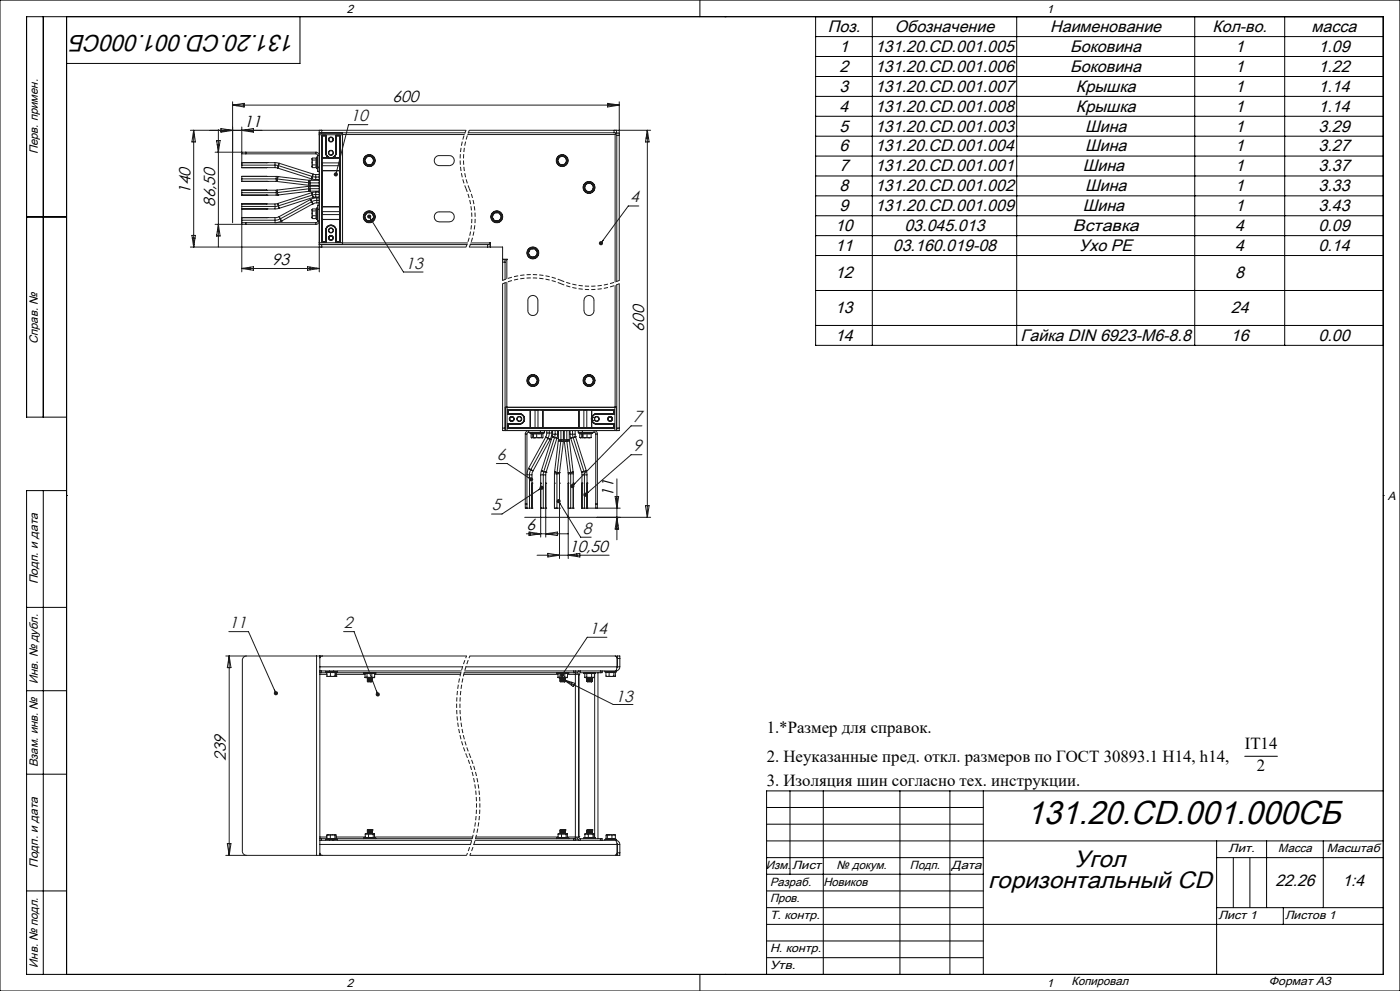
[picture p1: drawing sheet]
<svg xmlns="http://www.w3.org/2000/svg" width="420mm" height="297mm" viewBox="0 0 420 297" stroke-linecap="round" stroke-linejoin="round" font-family="sans-serif">
<path d="M139.8 39a22.8 22.8 0 0 0 0 17.5M140.8 39a22.8 22.8 0 0 0 0 17.5M139.8 74a22.8 22.8 0 0 0 0-17.5M140.8 74a22.8 22.8 0 0 0 0-17.5M168.3 85a22.8 22.8 0 0 0 17.5 0M168.3 85a22.7 22.7 0 0 0-17.5 0M168.3 84a22.8 22.8 0 0 0 17.5 0M168.3 84a22.7 22.7 0 0 0-17.5 0" fill="none" stroke="#191924" stroke-width=".3" stroke-dasharray="1.3 .6" stroke-dashoffset=".2" stroke-linecap="butt"/>
<path d="M140 196.6a38.8 38.8 0 0 0 0 29.9M141 196.6a38.8 38.8 0 0 0 0 29.9M140 256.3a38.8 38.8 0 0 0 0-29.8M141 256.3a38.8 38.8 0 0 0 0-29.8" fill="none" stroke="#191924" stroke-width=".3" stroke-dasharray="1.3 .6" stroke-dashoffset=".5" stroke-linecap="butt"/>
<g fill="none" stroke="#191924" stroke-width=".3">
<path d="M57.1 39h82.7M58.1 39l.5 3.5h-1zM58.1 39v35M65.5 38.9v35.1M66.3 38.5l3.5 .6-3.5 .5zM66.3 39.4h1.4M69.8 30.5v36.2M69.8 31.5l3.5-.5v1.1zM69.8 31.5h116M71 31.3v.4M72.5 39.1l3.5-.6v1.1zM72.5 38.1v12.2l10-.1"/>
<path d="M73 31v1M74.6 39.4h1.4M95.8 39v42.5M95.8 39.8h43.7M95.8 39.9h.1M95.8 39.9v33.3M95.8 39.9h6.9M96.5 39v.8M102.7 39.9v33.3M102.8 39.9h.1M110.3 37.4h-5.7l-3.8 14.9M140.5 39.8l45.3 .1"/>
<path d="M140.8 39h54.4M182.3 31l3.5 .5-3.5 .6zM182.3 31.4h2.7M184.2 39v.8M185 39v.8l-.5 .5M185 31.4v.2M185.8 30.5v53.6M194.1 39.4h.1M194.2 39l.5 3.5h-1.1zM194.2 39v116M64.5 45.6h30.3M65 42.1h1l-.5 3.5z"/>
<path d="M65 42.1v.4M65.2 43.4h.7M65.5 45.4h.1M72.5 53.6l10.8 .1M72.5 49.5l11 .1M72.5 58.5h.1M72.5 54.4h.1M72.5 48.8h.1M72.5 46.1h22.3M72.5 58.5h10.4M72.5 54.4h10.4M72.5 48.8h10"/>
<path d="M73.8 45.6v.5M80 58.5h.1M80 54.4h.1M80 48.8h.1M80 50.2v.1M80 52.8v.1M80 57h.1M82.5 50.2l.8 .2M82.5 48.8l1.2 .1M82.5 48.8v1.4M82.9 52.9h.4M82.9 54.4h.2"/>
<path d="M82.9 52.9l-10.4-.1v1.6M82.9 57h-10.4v1.5M82.9 52.9v1.5M82.9 57v1.5M83.1 57h-.2M83.1 57l.2 .7M83.1 57l.1 .1M83.1 54.4l9.5 1.1M83.2 54.3h-.1M83.3 57.7h-10.8M83.3 57.7v.8M83.3 53.7l-.2 .7"/>
<path d="M83.3 53.7l9.4 1.1M83.3 50.4l10.2 3.2M83.3 58.5h-.4M83.3 58.5h.1M83.3 52.9h.1M83.3 52.9v.8M83.3 52.9l9.4 1.1M83.5 49.6l-.2 .8M83.5 49.6l10.2 3.3M83.7 48.9l-.2 .7M83.7 48.9l10.2 3.3M92.6 55.5l.5 .1"/>
<path d="M92.6 55.8h.1M92.6 55.5h.1M92.6 55.8l-9.5 1.2M92.6 55.8l.1 .8M92.7 54.8h3.1M92.7 56.6v.7M92.7 56.6l-9.4 1.1M92.7 54.8l-.1 .7M92.7 54h.4M92.7 57.3h.1M92.7 54h.1M92.7 54v.8"/>
<path d="M92.7 57.3l-9.4 1.2M93.1 57.3h-.4M93.1 55.8h-.5M93.1 57.3h2.7M93.1 54v1.6M93.1 55.8v1.5M93.1 55.8h2.7M93.1 54h2.7M93.1 55.6h2.7M93.1 59.8h.1M93.1 59.8l.4 .7M93.1 59.8l-9.4 5.1"/>
<path d="M93.5 53.6l1.2 .2M93.5 57.7h.1M93.5 53.6h.1M93.5 57.7l.2 .8M93.5 57.7l-10.2 3.3M93.7 47.4v2.8M93.7 49.4v.8M93.7 48v1.4M93.7 47.4v.6M93.7 52.9l2.1 .2M93.7 50.2h.1M93.7 49.4h1.2"/>
<path d="M93.7 50.2h1.2M93.7 48h1.2M93.7 47.4h1.2M93.7 58.5l.2 .7M93.7 52.9l-.2 .7M93.7 58.5l-10.2 3.2M93.9 52.2l.8 .1M93.9 59.2h.1M93.9 52.2l-.2 .7M93.9 59.2l-10.2 3.2M94.7 57.6l-1.2 .1M94.7 59.1l-.8 .1"/>
<path d="M94.7 52.3v1.5M94.7 57.6v1.5M94.7 59.1h1.1M94.7 57.6h1.1M94.7 52.3h1.1M94.7 53.8h1.1M94.8 46.1l.5 .5M94.8 45.6l.8 .5 .2 .5h-.5M94.8 45.6v.5M94.9 48v1.4M94.9 49.4l.1 .1M94.9 50.2l.1 .1"/>
<path d="M94.9 49.4v.8M94.9 47.4v.6M94.9 47.3v.1M94.9 47.3l.1 .6M94.9 50.3l.1 .2M95 49.5v.8M95 47.9v1.6M95 47.9l-.1 .1M95 47.1l.3 .1M95 47.1v3.4M95 47.1l-.1 .2M95 59.3l-1.9 .5"/>
<path d="M95 59.3v1.5M95 59.3h.8M95.3 50.4l-.3 .1M95.3 50.1h.5M95.3 46.6v4.8h.5M95.8 58.3l-2.1 .2M95.8 56.5l-3.1 .1M95.8 40.4h7M96.5 40.7h1.3M96.5 40.7v31.7M96.5 40.7h.1M96.6 40.6l-.1 .1"/>
<path d="M96.6 47.3v1.5h5.4v-1.5M96.6 51.2v-1.5h5.4v1.5M96.6 47.3v.1M96.6 51.1h.1M96.6 40.6h1.1M96.6 40.6v6.8M96.6 40.6v.1M96.6 51.2h5.4M96.6 47.3h2.1M96.6 40.7h1.1M96.6 40.7h.1M96.6 47.4v3.7"/>
<path d="M96.6 47.4h2.1M96.6 51.1v10.9M97.7 40.7h.1M97.7 45.8l.2 .9 .8 .6M97.7 45.8h.1M97.7 40.7v5.1M97.7 40.6l.1 .1M97.7 40.7v5.1l.3 .9 .8 .6M97.7 40.6h.1M97.7 40.6v.1M97.8 45.8a1.5 1.5 0 0 0 1.5 1.5 1.5 1.5 0 0 0 1.5-1.5M97.8 40.7v5.1"/>
<path d="M97.8 40.7h-.1M97.8 45.8a1.45 1.45 0 0 0 1.5 1.5 1.45 1.45 0 0 0 1.4-1.5M98.7 47.4h1.1M98.7 47.3v.1M98.8 47.3h1M98.8 47.3h.1M98.8 47.3l-.1 .1M99.8 47.3h.1M99.8 47.4h2.1M99.8 47.3v.1M100.7 40.7h1.4M100.7 40.7v5.1"/>
<path d="M100.7 45.8h.2M100.8 40.6h.1M100.8 40.7h.1M100.8 40.6l-.1 .1M100.8 45.8l-.3 .9-.7 .6M100.8 40.6h1.2M100.8 40.6v5.2M100.8 40.6l.1 .1M100.8 40.7h1.2M100.9 40.7h-.1M100.9 45.8l-.3 .9-.8 .6M100.9 40.7v5.1"/>
<path d="M101 51.2l-.1 .5M101.9 40.7h.1M101.9 47.4v3.7M101.9 51.1l.1 .1M101.9 40.7v6.7M101.9 51.1v10.9M102 40.6l.1 .1M102 47.3l-.1 .1M102 40.6v31.9M102 40.6l-.1 .1M102 47.3h-2.2M102 40.7h.1"/>
<path d="M102.1 40.7v31.7M102.8 40.3h36.5M109.3 48.2h.1M109.3 48.2l.8 1.3M109.3 48.2l.4 .6M109.7 47.5l-.2 .8 .2 .5M109.7 47.5l-.4 .7M109.7 48.8l.4 .6M110 46.8v.1M110 46.8l-.7 1.4M110 46.9l-.3 .6M110 46.9h.7"/>
<path d="M110.1 49.4v.1M110.7 46.9l-.6 .2-.4 .4M110.7 46.9l.7 .1 .4 .5M111.5 46.8l.3 .6M111.5 46.8l-.8 .1M111.5 46.8h-1.5M111.5 46.8h.1M111.5 46.8l.8 1.3M111.5 49.4h.1M111.5 49.4h-1.4M111.6 49.4l-1.5 .1M111.8 47.5l.2 .6-.1 .6"/>
<path d="M111.8 47.5l.4 .6M111.8 47.4v.1M111.9 48.7a1.23 1.23 0 0 1-2.2 .1M111.9 48.7l-.4 .7M112.2 48.1h.1M112.2 48.1l-.3 .6M112.3 48.1l-.7 1.3M130.7 47.1l.9-.5h3.2a1.5 1.5 0 0 1 1.5 1.5 1.5 1.5 0 0 1-1.5 1.5h-3a1.49 1.49 0 0 1-1.4-.9 1.49 1.49 0 0 1 .3-1.6zM140.3 40.3h44.2M167.1 48.1h.1M167.1 48.1l.8 1.4M167.2 48.1l.4 .7"/>
<path d="M167.5 47.6l-.3 .5M167.6 48.8a1.23 1.23 0 0 0 2.1 0M167.6 47.5a1.23 1.23 0 0 1 2.1 0M167.6 47.5l-.2 .6 .2 .7M167.6 48.8l.3 .6M167.6 47.5l-.1 .1M167.9 46.8h1.5M167.9 46.8v.1M167.9 46.8l-.8 1.3M167.9 49.5h1.5M167.9 49.4v.1M167.9 46.9h1.5"/>
<path d="M167.9 49.4h1.5M167.9 46.9l-.3 .6M169.4 49.4v.1M169.4 46.9l.3 .6M169.4 46.8v.1M169.4 46.8l.8 1.3M169.7 47.5l.2 .5-.2 .8M169.7 48.8l-.3 .6M169.7 47.5l.4 .6M169.8 48.7l-.1 .1M170.1 48.1h.1M170.1 48.1l-.3 .6"/>
<path d="M170.2 48.1l-.8 1.4M175.2 56.3l.8 1.2M175.2 56.3h.1M175.3 56.3l.3 .6M175.6 55.6v1.3M175.6 55.6v.1M175.6 55.7l-.3 .6M175.6 56.9l.5 .4 .7 .1M175.6 56.9l.5 .6M175.9 54.9v.1M175.9 54.9l-.7 1.4M175.9 55l-.3 .6"/>
<path d="M176.1 57.5h-.1M176.6 54.9l.7 .2 .5 .4M176.6 54.9l-.6 .2-.4 .5M176.6 54.9l-.7 .1M176.8 57.4l-.7 .1M177.3 54.9h-.7M177.3 54.9l.5 .6M177.4 54.8l-1.5 .1M177.4 54.8l-.1 .1M177.4 54.8l.8 1.3M177.5 57.4l.1 .1M177.5 57.4h-.7"/>
<path d="M177.6 57.5h-1.6M177.8 55.5v1.2M177.8 55.5l.4 .6M177.8 56.7l-.4 .5-.6 .2M177.8 56.7l-.3 .7M177.8 56.7h.1M178.2 56.1h.1M178.2 56.1l-.4 .6M178.2 56.1l-.6 1.4M184.5 40.3l.5-.4v44.4M184.5 40.3v44.2M185 40.6h.8"/>
<path d="M193.8 41.4h.8M57.1 74h82.7M57.6 70.6h1l-.5 3.4zM57.7 71.4h.8M58 73.4h.2M64.5 67.2h30.3M65 70.4v.3M65.2 69.4h.6M65.5 67.4h.1M65.5 67.2l.5 3.5h-1zM72.5 65.2h.1M72.5 62.6h.1"/>
<path d="M72.5 62.6h10M72.5 66.7h22.3M72.5 65.2h10M73.8 66.7v.5M80 65.2h.1M80 62.6h.1M80 61.1h.1M82.5 65.2v1.5l2-.5M82.5 61.1h-10v20.4M82.5 61.1v1.5M83.3 61l-.8 .1M83.3 61l.2 .7"/>
<path d="M83.5 61.7l-.7 .2h-10.3M83.5 61.7l.2 .7M83.7 64.9l-1.2 .3M83.7 64.9h.1M83.7 62.4l-1.2 .2M83.7 65l.4 .6M83.7 64.9v.1M84.1 65.6l-1.4 .4h-10.2M84.1 65.6l.3 .6M84.5 66.2h.1M92.3 79.9l3.5 .6-3.5 .5zM93.5 60.5l-9.4 5.1"/>
<path d="M93.5 60.5l.3 .6M93.7 62.7v2.7M93.7 64.7v.8M93.7 63.2v1.5M93.7 62.7v.5M93.7 64.7h1.2M93.7 65.5h1.2M93.7 63.2h1.2M93.7 62.6h1.2M93.7 65.4v.1M93.8 61.1h.1M93.8 61.1l-9.3 5.1"/>
<path d="M94.8 66.7v.5M94.9 63.2v1.5M94.9 64.7h.1M94.9 65.5l.1 .1M94.9 64.7v.8M94.9 62.6v.6M94.9 62.5v.1M94.9 65.5l.1 .3M95 64.7v.9M95 63.2v1.5M95 63.2h-.1M95 62.4v.8"/>
<path d="M95 62.4h.3M95 62.4v3.4M95 60.8l-1.2 .3M95 60.8h.8M95.3 65.7l-.3 .1M95.3 66.2l-.5 .5M95.3 66.2h.5l-.2 .6-.8 .4M95.3 62.8h.5M95.8 73.2h.1M95.8 60l-1.6 .1-.7 .4M95.8 61.5h-.5v4.7M95.8 72.7h7"/>
<path d="M95.8 73.3h44.3M95.8 73.2h6.9M96.5 72.4l.1 .1M96.5 72.4h.1M96.5 73.3v.7M96.6 72.4h.1M96.6 61.9v1.5h5.4v-1.5M96.6 65.8v-1.5h5.4v1.5M96.6 61.9h.1M96.6 65.8h.1M96.6 72.5h1.1M96.6 72.4h-.1"/>
<path d="M96.6 61.9h5.4M96.6 65.8h5.4M96.6 72.4h1.1M96.6 62v3.8M96.6 65.8v6.7M96.6 72.4v.1M97.7 69.1a1.61 1.61 0 0 1 1.6-1.7 1.61 1.61 0 0 1 1.6 1.7M97.7 69.1h.1M97.7 72.4v.1M97.7 69.1v3.3M97.7 72.4h.1M97.7 72.5h.1"/>
<path d="M97.8 69.1a1.5 1.5 0 0 1 1.5-1.5 1.5 1.5 0 0 1 1.5 1.5M97.8 72.4l-.1 .1M97.8 69.1v3.3M97.8 72.4h.1M97.8 69.1a1.45 1.45 0 0 1 1.5-1.5 1.45 1.45 0 0 1 1.4 1.5M100.7 72.4l.1 .1M100.7 69.1v3.3M100.7 72.4h.1M100.7 69.1h.2M100.8 72.4v.1M100.8 72.4h.1M100.8 69.1a1.55 1.55 0 0 0-1.5-1.6 1.55 1.55 0 0 0-1.6 1.6v3.3"/>
<path d="M100.8 69.1v3.4M100.8 72.5h1.2M100.8 72.4h1.2M100.9 72.4h1M100.9 72.4l-.1 .1M100.9 69.1v3.3M101.9 62v3.8M101.9 65.8h.1M101.9 72.4l.1 .1M101.9 65.8v6.6M102 72.4h-.1M102 61.9l-.1 .1"/>
<path d="M102 72.4h.1M102 72.4v.1M102.1 72.4l-.1 .1M102.7 73.2h.1M102.8 72.8h37.5M109.3 64.9h.1M109.3 64.9l.7 1.3M109.3 64.9l.4 .6M109.7 65.5l.4 .5 .6 .2M109.7 65.5l.3 .7M109.7 64.3l-.2 .5 .2 .7M109.7 64.3l-.4 .6"/>
<path d="M110 66.2l1.5 .1M110 66.2h.1M110 66.2h.7M110.1 63.6l1.5 .1M110.1 63.6v.1M110.1 63.6l-.8 1.3M110.1 63.7h.7M110.1 63.7l-.4 .6M110.7 66.2h.7M110.8 64.9l10.2 16.6h5.9M110.8 63.7l-.5 .1-.6 .5M110.8 63.7a1.23 1.23 0 0 1 1 1.9"/>
<path d="M110.8 63.7l.7 .1M111.1 65.4l.2 .4M111.4 66.3h.1M111.4 66.2v.1M111.5 63.8l.7 1.2M111.5 63.7v.1M111.6 63.7h-.1M111.6 63.7l.7 1.3M111.6 63.7h.1M111.8 65.6l-.4 .5-.7 .1M111.8 65.6l-.4 .6M112.2 65h.1"/>
<path d="M112.2 65l-.4 .6M112.3 65l-.8 1.3M130.8 63.8l.8-.3h3.2a1.5 1.5 0 0 1 1.5 1.5 1.5 1.5 0 0 1-1.5 1.5h-3a1.52 1.52 0 0 1-1.4-1 1.52 1.52 0 0 1 .4-1.7zM140.8 74h6.2v-1.3l.1 1.3h3.7v3.7h1.4l-1.4 .1v6.3M141.1 73.3h5.9M141.3 72.8h5.7M146.3 73.3v.7M147.5 65h.1M147.5 65l.8 1.3M147.6 65l.4 .6M147.9 64.4l-.1 .8 .2 .4M147.9 64.4l-.3 .6"/>
<path d="M148 65.6l.3 .4 .7 .2M148 65.6l.3 .6M148.2 63.7l-.7 1.3M148.2 63.7h.1M148.3 63.7h.7M148.3 63.7l-.4 .7M148.3 66.2v.1M149 63.7l.8 .3 .3 .3M149 63.7l-.8 .3-.3 .4M149 66.2h.8M149 66.2h-.7M149.7 63.7h.1"/>
<path d="M149.7 63.7l.4 .6M149.7 63.7h-.7M149.8 63.6l.8 1.3M149.8 63.6l-1.6 .1M149.8 63.6h.1M149.8 63.7h-.1M149.8 66.2v.1M149.8 66.3h-1.5M150.1 64.3l.2 .6-.2 .7M150.1 64.3l.4 .6M150.1 65.6l-.3 .4-.8 .2M150.1 65.6l-.3 .6"/>
<path d="M150.5 64.9h.1M150.5 64.9l-.4 .7M150.6 64.9l-.8 1.4M150.8 78.6h.7M151.5 77.8v5.9M152 77.8v5.8M158.3 75.9l.9 1.2M158.3 75.9h.1M158.4 75.9l.4 .6M158.7 75.2l-.1 .8 .2 .5M158.7 75.2l-.3 .7M158.8 76.5l.3 .3 .8 .2"/>
<path d="M158.8 76.5h.1M158.8 76.5l.4 .6M159 74.5l-.7 1.4M159 74.5l.1 .1M159.1 74.6h.7M159.1 74.6l-.4 .6M159.2 77.1h.1M159.8 74.6l-.6 .2-.5 .4M159.8 74.6l.6 .1 .5 .4M159.9 77l-.7 .1M160.5 74.5h.1M160.5 74.5l-.7 .1"/>
<path d="M160.5 74.5l.4 .6M160.5 74.4l.9 1.3M160.5 74.4l-1.5 .1M160.5 74.4v.1M160.6 77l.1 .1M160.6 77h-.7M160.7 77.1h-1.5M160.9 75.1l.2 .6-.1 .7M160.9 75.1l.4 .6M161 76.4l-.5 .5-.6 .1M161 76.4l-.4 .6M161.3 75.7h.1"/>
<path d="M161.3 75.7l-.3 .7M161.4 75.7l-.7 1.4M180.9 72l-.3 .5M191.6 61.7h-3.1l-8.2 11.2M72.5 80.5l3.5-.6v1.1zM72.5 80.5h23.3M73 80.4v.1M75 80.1v.8M93 80v.9M95 80.4v.2M150.8 85.1v43.9h35v-43.9M151.5 84.8v44.2"/>
<path d="M152 84.6v37.5M158.8 89a1.51 1.51 0 0 1 1.6-.3 1.51 1.51 0 0 1 1 1.4v3a1.5 1.5 0 0 1-1.5 1.4 1.5 1.5 0 0 1-1.5-1.4v-3.2zM175.4 89.2a1.5 1.5 0 0 1 1.7-.6 1.5 1.5 0 0 1 1.1 1.5v3a1.5 1.5 0 0 1-1.5 1.4 1.5 1.5 0 0 1-1.5-1.4v-3zM184.5 85.5v36.6M185 85.4v43.6M158.3 114.2h.1M158.3 114.2l.9 1.2M158.4 114.2l.4 .6M158.8 114.8l.4 .3 .7 .2M158.8 114.8l.4 .6M159 112.8l-.7 1.4M159 112.8l.1 .1"/>
<path d="M159.1 112.9l-.7 1.3M159.2 115.4h.1M159.8 112.8a1.25 1.25 0 0 0-1 2M159.8 112.8l.6 .1 .5 .5M159.8 112.8l-.7 .1M159.9 115.3l-.7 .1M160.5 112.8l.4 .6M160.5 112.8h-.7M160.5 112.7l.9 1.2M160.5 112.7v.1M160.5 112.7l-1.5 .1M160.7 115.2v.1"/>
<path d="M160.7 115.2l-.8 .1M160.7 115.3l-1.5 .1M160.9 113.4l.2 .6-.1 .6M160.9 113.4l.4 .6M161 114.6l-.5 .5-.6 .2M161 114.6l-.3 .6M161.3 114h.1M161.3 114l-.3 .6M161.4 113.9l-.7 1.4M161.4 113.9h.1M161.4 113.9v.1M175.2 114.2l.8 1.2"/>
<path d="M175.2 114.2h.1M175.3 114.2l.3 .6M175.6 113.5l-.1 .8 .1 .5M175.6 113.5l-.3 .7M175.6 114.8l.4 .3 .8 .2M175.6 114.8l.5 .6M175.9 112.8v.1M175.9 112.8l-.7 1.4M175.9 112.9l-.3 .6M176.1 115.4h-.1M176.6 112.8l-.5 .1-.5 .6M176.6 112.8l.8 .2 .5 .6"/>
<path d="M176.6 112.8l-.7 .1M176.8 115.3l-.7 .1M177.3 112.8h-.7M177.3 112.8l.6 .8M177.4 112.7l.8 1.2M177.4 112.7l-.1 .1M177.4 112.7l-1.5 .1M177.5 115.2l.1 .1M177.5 115.2l-.7 .1M177.6 115.3l-1.6 .1M177.8 114.6l-.4 .5-.6 .2M177.8 114.6h.1"/>
<path d="M177.8 114.6l-.3 .6M177.9 113.6l-.1 1M177.9 113.6l.3 .4M178.2 114h.1M178.2 114l-.4 .6M178.2 113.9l-.6 1.4M178.2 113.9h.1M178.2 113.9v.1M148.9 138.9h3.3l7.1 4.7M150.8 128.3h.7M151.6 122.1h33.4M151.6 129h.1"/>
<path d="M151.6 129h33.4M151.6 122.1v6.9M152.1 122.1v6.9M152.3 128.3h.1M152.3 124l.1 .1M152.3 122.9v1.1M152.3 127.1v1.2M152.3 122.9h.1M152.3 127.1h.1M152.4 124v.1M152.4 128.3h.1M152.4 127.1v.1"/>
<path d="M152.4 122.9h.1M152.4 127l-.1 .1M152.4 122.8l-.1 .1M152.4 122.8v.1M152.4 127.1h.1M152.4 124.1h3.4a1.5 1.5 0 0 1 1.5 1.5 1.5 1.5 0 0 1-1.5 1.5h-3.4M152.4 124h.1M152.4 128.2l.1 .1M152.4 124.1h3.4M152.4 127h3.4M152.4 128.3h31.7M152.4 122.8h31.7"/>
<path d="M152.4 122.8v1.3M152.4 127v1.3M152.4 122.8l.1 .1M152.4 128.2v.1M152.4 122.9h6.7M152.4 127.2h3.4M152.4 128.2h6.7M152.5 127.1l-.1 .1M152.5 122.9h-.1M152.5 122.9h6.5M152.5 128.3h6.5M152.5 124l-.1 .1"/>
<path d="M152.5 128.3h-.1M152.5 122.9v1.1M152.5 127.1v1.2M155.8 124.1a1.45 1.45 0 0 1 1.4 1.5 1.45 1.45 0 0 1-1.4 1.4M155.8 124a1.55 1.55 0 0 1 1.5 1.6 1.55 1.55 0 0 1-1.5 1.5h-3.3M155.8 124a1.61 1.61 0 0 1 1.6 1.6 1.61 1.61 0 0 1-1.6 1.6M155.8 124h-3.5M155.8 124v.1M155.8 127v.2M157.6 130.1v22.2h2M157.6 130.1h.5M158.1 130.1v22.2"/>
<path d="M158.6 129.6v-.6l-.3 .1-.5 .3-.2 .7M158.6 129.6l-.5 .5M159 129.8l.7 .1M159 122.9h.1M159 122.9v5.4M159 129.8h4.2M159.1 129.6l-.1 .2M159.1 128.2l-.1 .1M159.1 128.2h3.7M159.1 122.9v5.3M159.3 129.9v.1M159.3 130h.4"/>
<path d="M159.3 130v1.1h.4M159.4 131.2h.1M159.5 131.2h3.2M159.7 129.9v.1M159.7 131.1l.5 .1-.1-.1M159.7 130v1.1M159.7 130h.4M159.8 129.6l-.1 .1 .3 .2h-.3M160.1 130h.9M160.1 131.1h.9M160.1 130v1.1M160.5 122.8l-1.5 .1"/>
<path d="M160.5 122.8v5.5h-1.5M160.5 122.9h-1.4M160.5 122.8h.9M161 129.9h1.5M161 129.9l-.9 .1M161 129.9v.1M161 130h1.4M161 131.1h1.4M161 130v1.1M161.4 122.8l1.5 .1M161.4 122.8v5.5h1.5M161.4 122.9h1.4"/>
<path d="M162.1 129v.6M162.4 131.1l.3 .1M162.4 130h.5M162.4 130v1.1M162.5 129.9h.4M162.5 129.9l-.1 .1M162.8 131.2h-.1M162.8 128.2l.1 .1M162.8 122.9v5.3M162.8 122.9h10.9M162.8 128.2h10.9M162.9 130v1.1l-.2 .1"/>
<path d="M162.9 129.9v.1M162.9 122.9h-.1M162.9 122.9v5.4M162.9 122.9h10.8M162.9 128.3h10.8M163.1 129.6l.1 .2M163.2 129.8l-.3 .1M163.3 129v.6h-4.7M163.7 131h.1M163.7 131l-5.1 9.4M163.8 131l.6 .4M164 129.8l-.3 1.2"/>
<path d="M164 129.8h1.5M164 129v.8M164.4 131.4l-5.5 10.3v10.6M164.4 131.4l.6 .3M164.8 129v1l-.4 1.4M165 131.7h.1M165 131.7l-5.1 9.4M165.5 129.8l-.5 1.9M165.5 129v.8M165.7 130.9h.1M165.7 130.9l-3.3 10.2M165.7 130.9l1.4 .4"/>
<path d="M165.8 130.1l-.1 .8M165.8 130.1h1.5M165.8 129v1.1M166.5 129v1.8l-3.5 10.9v10.6M167.1 131.3h.1M167.1 131.3l-3.3 10.2M167.3 130.1l-.2 1.2M167.3 129v1.1M167.5 132.1l.7 .1M167.5 132.1l-1.1 9.4M167.5 131.8v.3M167.5 129v2.8"/>
<path d="M167.5 131.8h1.5M168.2 132.2l-1.1 9.4M168.2 132.2l.8 .1M168.3 129l-.1 3.2M169 131.8v.5M169 132.3l-1.1 9.4M169 129v2.8M169.3 131.8v.5M169.3 131.8h1.5M169.3 129v2.8M169.3 132.3l1.2 9.4M170 129v3.2"/>
<path d="M170 132.2l-.7 .1M170 132.2l1.2 9.4M170.8 131.8v.3M170.8 129v2.8M170.8 132.1l-.8 .1M170.8 132.1l1.1 9.4M171 130.1l.2 1.2M171 130.1h1.5M171 129v1.1M171.2 131.3l3.3 10.2M171.8 129v1.8l3.5 10.9v10.6M172.5 130.1l.1 .8"/>
<path d="M172.5 130.9h.1M172.5 130.9l-1.3 .4M172.5 129v1.1M172.6 130.9h.1M172.6 130.9l3.3 10.2M173.5 129v.6h4.7M173.7 122.9h.1M173.7 129.8l.2 .1M173.7 122.9v5.4M173.7 129.8h4.1M173.7 129.6v.2M173.7 128.2h3.8"/>
<path d="M173.7 128.2v.1M173.8 129.9l.1 .1M173.9 129.9h.5M173.9 130h.6M173.9 130v1.1M174.4 129.6l-.1 .1 .5 .3h-.3M174.4 129.9l.1 .1M174.4 129.9h.3M174.5 131.1h.3M174.5 131.1h-.5M174.5 130v1.1M174.7 129v.6"/>
<path d="M174.8 129.9h1.3M174.8 129.9v.1M174.8 129.9h.1M174.8 130h1.3M174.8 131.1h1.3M174.8 130h.1M174.8 130v1.1M175.2 122.8l-1.5 .1M175.2 122.8v5.5h-1.5M175.2 122.9h-1.5M175.2 122.8h.8M176 122.8l1.5 .1"/>
<path d="M176 122.8v5.5h1.5M176 122.9h1.5M176.1 129.9h1.3M176.1 129.9v.1M176.1 130h1.2M176.1 131.1h1.2M176.1 130v1.1M177.3 131.1h-3.3M177.4 130h-.1M177.4 129.9l-.1 .1M177.4 129.9h.1M177.4 129.9l-.1 1.2"/>
<path d="M177.5 125v1.1M177.5 128.2v.1M177.5 126.1h.1M177.5 125h.1M177.5 122.9v2.2M177.5 126.1v2.1M177.5 122.9h6.6M177.5 128.2h6.6M177.5 122.9h.1M177.5 126.1l.4 .6 .7 .4M177.5 125.1h.1M177.5 128.3h6.6"/>
<path d="M177.5 122.9l.1 2.2M177.6 125.1v1M177.6 126.1l.2 .5 .8 .5M177.6 126h.1M177.6 126l-.1 2.3M177.6 126l-.1 .1M177.7 129.6l.1 .2M177.8 129.8l-.4 .2M178.2 129.6l.5 .5M178.2 129.6v-.6l.3 .1 .6 .4 .1 .6M178.6 127.1h.1M178.6 127.1h5.7"/>
<path d="M178.6 127.1h5.5M178.7 130.1h.5M178.7 130.1v22.2M179 127v.1M179 127.1h.1M179 127h5.1M179 124.1a1.45 1.45 0 0 0-1.4 1.4 1.45 1.45 0 0 0 1.4 1.5M179 124l-.9 .3-.5 .8M179 124l-.7 .1-.8 .9M179 124.1h5.1M179 124h5.3M179 124v.1"/>
<path d="M179.2 130.1v22.2M184.1 122.9h.1M184.1 124h.1M184.1 127.1h.1M184.1 128.3h.1M184.1 124v.1M184.1 127l.2 .1M184.1 122.8l.2 .1M184.1 124.1h-5.1a1.5 1.5 0 0 0-1.5 1.4 1.5 1.5 0 0 0 1.5 1.6M184.1 122.8l.1 .1M184.1 127.1l.1 1.2M184.1 128.2v.1"/>
<path d="M184.1 122.8v1.3M184.1 127v1.3M184.1 128.2l.1 .1M184.1 122.8v.1M184.2 128.3h-.1M184.2 124l-.1 .1M184.2 122.9v1.1M184.2 122.9h.1M184.2 128.3h.1M184.2 122.9h-.1M184.3 128.3h-.2M184.3 124l-.2 .1"/>
<path d="M184.3 122.9v1.1M184.3 127.1v1.2M184.5 122.1v6.9M185 129h-.1M185 122.1v6.9M185 128.3h.8M192.6 136.3h-3.3l-13.7 12M192.6 127.6h-3.3l-17.6 18.1M157.4 155h37.8M157.6 151.1h.5M157.9 160h12.6M158.4 143l.5 .3"/>
<path d="M158.6 140.4l-.5 1.9h1.5M158.6 140.4l1.3 .7M158.6 140.4h.1M158.7 159.5l3.5 .5-3.5 .5zM159 159.5v1M159.6 144.8h.1M159.6 152.3h.1M159.6 142.3v10M159.9 141.1h.1M159.9 141.1l-.3 1.2M161 159.8v.4M162 146.5l-.4 .3"/>
<path d="M162.2 144.8h.1M162.2 152.3h.1M162.2 152.3h1.5M162.2 142.3v18.7M162.2 142.3h1.5M162.4 141.1l-.2 1.2M162.4 141.1h.1M162.5 141.1l1.3 .4M162.5 146.2l-11.9 7.9h-3.1M163.7 144.8h.1M163.7 152.3h.1M163.7 160l3.5-.5v1z"/>
<path d="M163.7 142.3v18.7M163.7 141.5h.1M163.8 141.5l-.1 .8M163.8 141.5h.1M166.3 144.8h.1M166.3 152.3h.1M166.3 152.3h1.6M166.3 142v10.3M166.3 142h1.6M166.4 141.5l-.1 .5M166.4 141.5h.1M166.4 141.5l.7 .1"/>
<path d="M167.1 141.6v10.7M167.1 141.6l.8 .1M167.6 150.2l6.6 10.8h3.1M167.9 141.7v.3M167.9 141.7h.1M167.9 144.8h.1M167.9 152.3h.1M167.9 142v25.4M170.5 141.7v.3M170.5 141.7h.1M170.5 144.8h.1M170.5 152.3h.1"/>
<path d="M170.5 152.3h1.5M170.5 142v25.4M170.5 142h1.5M171.2 141.6v10.7M171.2 141.6l-.7 .1M171.9 141.5h-.1M171.9 141.5l.1 .5M171.9 141.5l-.7 .1M172 144.8h.1M172 152.3h.1M172 142v10.3M172.5 144.9l-.4 .4"/>
<path d="M174.5 141.5l.1 .8M174.5 141.5h.1M174.6 144.8h.1M174.6 152.3h.1M174.6 152.3h11.5M174.6 142.3h1.5M174.6 141.5h-.1M174.6 142.3v10M175.9 141.1h.1M175.9 141.1l-1.4 .4M175.9 141.1l.2 1.2M176.1 144.8h.1"/>
<path d="M176.1 152.3h.1M176.1 142.3v10M176.4 147.6l-.4 .3M178.7 151.1h.5M184.5 148.8h1.1l-.5 3.5zM184.6 149.4h.4M184.9 151.4h.1M185 155.4h.1M185 148.8v3.2M185 155.3v3.3M185 157.4h.4M185.1 155l.5 3.6h-1.1z"/>
<path d="M185.1 143.5v18.3M193.6 151.5h1.1l-.5 3.5zM161.1 166.4h21.6M164.4 165.8l3.5 .6-3.5 .5zM170.5 166.4l3.5-.6v1.1zM173 166v.8M67.7 196.6h72.2M68.7 189.3h5.8l8.3 18.4M68.8 196.6l.5 3.5h-1.1zM68.8 196.6v59.8M73.9 196.6l-.8 .4-.4 .7v57.6l.4 .7 .8 .4M95 196.6v59.8"/>
<path d="M96 196.6v.5M96 199.8h42.8M96.7 196.6l-.6 .2-.1 .4v58.5l.2 .5 .5 .2M103.1 189.3h3.1l7.1 18.8M139.8 199.8h46.1M141 196.6h43.5l.6 .4v.3h.8M182.1 191h-5.9l-7.6 11.3M185.1 197l-.5-.4 .4 .1 .1 .4M185.1 199.8l-.4 1.3a1.2 1.2 0 0 0 1.2-1.3M185.1 199.8l.1-3.2h.7v3.2M185.2 199.8l-.1 .4M82.3 206.8l.2 .5"/>
<path d="M96 201.1h42.4M96 201.6h2.1M96 202.1h2.1M96.4 201.1v.5M97.8 201.4h3.3M97.8 201.4l.2 .1M97.8 201.1v.3M98 201.4h1.1M98 201.4l.1 .1M98.1 202.6h1M98.1 201.5h1M98.1 202.6l2.6 .1"/>
<path d="M98.1 201.5v1.1M99.1 201.4h1.5M99.1 201.4v.1M99.1 201.5h1.4M99.1 202.6h1.4M99.1 201.5v1.1M100.5 202.6l.3 .1M100.5 201.5h.3M100.5 201.5v1.1M100.6 201.4l-.1 .1M100.8 202.7h-.1M100.8 202.6h.1"/>
<path d="M100.8 201.5v1.1M100.8 201.6h37.5M100.8 202.1h8.7M100.9 201.5h-.1M101.1 201.1v.3M101.1 201.4h-.5M109.2 201.8h3.5M109.2 201.6v.2M109.5 203h2.9M109.5 201.9v1.1M110.1 201.9l.1 1.2M110.2 203.2h1.5"/>
<path d="M110.2 203.7h1.5M110.2 203.8h1.5M110.2 203.4h1.5M110.2 203.9h1.5M110.2 204h1.5M110.2 204.2h1.5M110.2 203.2l.1 .1M110.2 203.2h.1M110.2 203.4v.1M110.2 203.7v.1M110.2 203.9v.1M110.2 204.2h.1"/>
<path d="M110.2 204l.1 .1M110.2 203.8h.1M110.2 203.5l.1 .1M110.3 203.3h1.2M110.3 203.6h1.2M110.3 203.8h1.2M110.3 204.1h1.2M110.3 203.1l-.1 .1M110.3 203.3l-.1 .1M110.3 203.6l-.1 .1M110.3 203.8l-.1 .1M110.3 204.1l-.1 .1"/>
<path d="M111.5 201.9v1.2l.2 .1M111.5 203.3l.2 .1M111.5 203.6l.2 .1M111.5 203.8l.2 .1M111.5 204.1l.2 .1M111.7 203.2l-.2 .1M111.7 203.2h.1M111.7 203.4v.1M111.7 203.7v.1M111.7 203.9v.1M111.7 204.2h.1M111.7 204l-.2 .1"/>
<path d="M111.7 203.8h-.2M111.7 203.5l-.2 .1M112.4 202.1h25.7M112.4 201.9v1.1M112.7 201.6v.2M113 207.1l.1 .5M139.1 202.1h28.3M139.3 201.6h33.3M139.4 201.1h45.5v.3M167 201.8h3.6M167 201.6v.2M167.4 201.9v1.1"/>
<path d="M167.4 203h2.9M168 201.9v1.2M168.1 203.2h.1M168.1 203.4v.1M168.1 203.7v.1M168.1 203.9v.1M168.1 204.2h.1M168.1 203.2l.1 .1M168.1 203.5l.1 .1M168.1 203.8h.1M168.1 204l.1 .1M168.1 204.2h1.5"/>
<path d="M168.1 203.2h1.5M168.1 203.7h1.5M168.1 203.8h1.5M168.1 203.4h1.5M168.1 203.9h1.5M168.1 204h1.5M168.2 203.1l-.1 .1M168.2 203.3l-.1 .1M168.2 203.6l-.1 .1M168.2 203.8l-.1 .1M168.2 204.1l-.1 .1M168.2 203.3h1.2"/>
<path d="M168.2 203.6h1.2M168.2 203.8h1.2M168.2 204.1h1.2M169.1 203.7l14.9 7.4h5.9M169.1 203.7l3.3 1.1-.5 .9zM169.2 201.4l-.3 .5M169.4 201.9l.2 1.3M169.4 203.3l.2 .1M169.4 203.6l.2 .1M169.4 203.8l.2 .1M169.4 204.1l.2 .1M169.5 203.8v.2"/>
<path d="M169.6 203.2h.1M169.6 203.4v.1M169.6 203.7v.1M169.6 203.9v.1M169.6 204.2h.1M169.6 203.2l-.2 .1M169.6 203.5l-.2 .1M169.6 203.8h-.2M169.6 204l-.2 .1M170.3 201.9v1.1M170.6 201.6v.2M171.5 204.5v.9"/>
<path d="M172.1 201.1v.5M172.6 201.9l.1 .2M172.6 201.7l.2 .4M172.6 201.1v50.7M172.6 201.5h.8M173.6 202.2h.1M173.6 201.1v.1M173.6 202v49M174.1 201.6v-.5l-.4 .1-.4 .3-.2 .6M174.1 201.6l-.5 .5h-3.3M175.1 201.8h3.5M175.1 201.6v.2"/>
<path d="M175.4 203h2.9M175.4 201.9v1.1M176 201.9l.1 1.2M176.1 203.2h.1M176.1 203.4v.1M176.1 203.7v.1M176.1 203.9v.1M176.1 204.2h.1M176.1 203.2l.2 .1M176.1 203.5l.2 .1M176.1 203.8h.2M176.1 204l.2 .1"/>
<path d="M176.1 204.2h1.5M176.1 203.2h1.5M176.1 203.7h1.5M176.1 203.8h1.5M176.1 203.4h1.5M176.1 203.9h1.5M176.1 204h1.5M176.3 203.1l-.2 .1M176.3 203.3l-.2 .1M176.3 203.6l-.2 .1M176.3 203.8l-.2 .1M176.3 204.1l-.2 .1"/>
<path d="M176.3 203.3h1.2M176.3 203.6h1.2M176.3 203.8h1.2M176.3 204.1h1.2M177.5 201.9l-.1 1.2 .2 .1M177.5 203.3l.1 .1M177.5 203.6l.1 .1M177.5 203.8l.1 .1M177.5 204.1l.1 .1M177.6 203.2h.1M177.6 203.4v.1M177.6 203.7v.1"/>
<path d="M177.6 203.9v.1M177.6 204.2h.1M177.6 203.2l-.1 .1M177.6 203.5l-.1 .1M177.6 203.8h-.1M177.6 204l-.1 .1M178.3 201.9v1.1M178.4 201.9v49.2M178.6 201.6v.2M179.4 201.6v49.8M180.1 201.1v.5M180.6 201.1v.5h-6.5"/>
<path d="M181.5 201.4h.3M181.5 201.4h3.4M181.6 201.1l-.1 .3M181.7 201.4h1M181.7 201.4l.1 .1M181.8 202.6h.9M181.8 201.5h.9M181.8 201.5v1.1M181.8 202.6l.1 .1M181.9 202.7h2.6M182.7 201.4h1.5M182.7 201.4v.1"/>
<path d="M182.7 201.5h1.4M182.7 202.6h1.4M182.7 201.5v1.1M184.1 201.5h.5M184.1 201.5v1.1M184.2 201.4l-.1 .1M184.6 201.5v1.1h-.5M184.6 201.4v.1M184.9 201.4h-.7M67.7 256.4h72.2M68.2 252.8h1.1l-.5 3.6zM96 251.8h45.5"/>
<path d="M96 251.4h2.1M96 250.9h2.1M96 253.1h45.1M96 255.9v.4M96 255.8v.6M96.4 251.4v.4M97.8 251.6v.2M97.8 251.6h3.3M98 251.5l-.2 .1M98.1 251.4l1 .1M98.1 251.4h1M98.1 250.3h1"/>
<path d="M98.1 250.3v1.1M99.1 251.5h1.4M99.1 251.4v.1M99.1 251.4h1.4M99.1 250.3h1.4M99.1 250.3v1.1M100.5 251.4v.1M100.5 251.4h.4M100.5 250.3h.4v1.1M100.5 250.3v1.1M100.5 251.5l.6 .1M100.7 250.2l-2.6 .1"/>
<path d="M100.7 250.2h.1M100.9 251.4v.1M100.9 251.4h40.7M100.9 250.9h8.7M101.1 251.6v.2M109.2 251.2h3.5M109.2 251.2v.2M109.6 250h2.8M109.6 250v1.1M110.2 248.7h.1M110.2 249.2h1.5M110.2 249.4h1.5"/>
<path d="M110.2 249.8h1.5M110.2 248.7h1.5M110.2 249h1.5M110.2 249.7h1.5M110.2 249h.1M110.2 249.2h.1M110.2 249.4v.1M110.2 249.7v.1M110.2 249.5l.1 .1M110.2 248.7l.1 .1M110.2 249.8h.1M110.2 249l.1 .1"/>
<path d="M110.2 249.2l.1 .1M110.3 249.3h1.2M110.3 248.8h1.2M110.3 249.6h1.2M110.3 249.1h1.2M110.3 248.8l-.1 .2M110.3 249.3l-.1 .1M110.3 249.1l-.1 .1M110.3 249.6l-.1 .1M110.6 249.8v1.3M111.5 248.8l.2 .2M111.5 249.3l.2 .1"/>
<path d="M111.5 249.1l.2 .1M111.5 249.6l.2 .1M111.7 248.7h.1M111.7 249h.1M111.7 249.2h.1M111.7 249.4v.1M111.7 249.7v.1M111.7 249.5l-.2 .1M111.7 248.7l-.2 .1M111.7 249.8h-.2M111.7 249l-.2 .1M111.7 249.2l-.2 .1"/>
<path d="M111.9 249.8l.1 1.3M112.4 250.9h29.4M112.4 250v1.1M112.7 251.2v.2M142.1 253.1h43.8M142.7 251.4h29.9M142.8 250.9h24.6M167 251.2h3.6M167 251.2v.2M167.4 250h2.8M167.4 250v1.1M168.1 248.7h.1"/>
<path d="M168.1 249h.1M168.1 249.2h.1M168.1 249.4v.1M168.1 249.7v.1M168.1 249.8h.1M168.1 248.7h1.5M168.1 249.5l.1 .1M168.1 249.2l.1 .1M168.1 248.7l.1 .1M168.1 249l.1 .1M168.1 249.2h1.5M168.1 249.4h1.5"/>
<path d="M168.1 249.8h1.5M168.1 249h1.5M168.1 249.7h1.5M168.2 249.1l-.1 .1M168.2 249.3l-.1 .1M168.2 248.8l-.1 .2M168.2 249.6l-.1 .1M168.2 249.3h1.2M168.2 248.8h1.2M168.2 249.6h1.2M168.2 249.1h1.2M168.5 249.8v1.3"/>
<path d="M169.4 249.1l.2 .1M169.4 249.3l.2 .1M169.4 248.8l.2 .2M169.4 249.6l.2 .1M169.6 248.7h.1M169.6 249h.1M169.6 249.2h.1M169.6 249.4v.1M169.6 249.7v.1M169.6 249.8h-.2M169.6 249.5l-.2 .1M169.6 249.2l-.2 .1"/>
<path d="M169.6 248.7l-.2 .1M169.6 249l-.2 .1M169.8 249.8v1.3M170.2 250.9h3.4l.5 .5M170.2 250v1.1M170.6 251.2v.2M172.1 251.4v.4M172.6 251.5h.8M172.7 250.9l-.1 .1M172.8 250.9l-.2 .3M173.1 250.9l.2 .5 .5 .4h.3v-.4M173.6 250.7h.1"/>
<path d="M173.6 251.7v.1M174.1 251.4h6.5v.4M175.1 251.2h3.5M175.1 251.2v.2M175.5 250v1.1M175.5 250h2.8M176.1 248.7h.1M176.1 249h.1M176.1 249.2h.1M176.1 249.4v.1M176.1 249.7v.1M176.1 249.8h.2"/>
<path d="M176.1 248.7l.2 .1M176.1 249.2l.2 .1M176.1 249l.2 .1M176.1 249.5l.2 .1M176.1 248.7h1.5M176.1 249.2h1.5M176.1 249.4h1.5M176.1 249.8h1.5M176.1 249h1.5M176.1 249.7h1.5M176.3 249.3l-.2 .1M176.3 248.8l-.2 .2"/>
<path d="M176.3 249.6l-.2 .1M176.3 249.1l-.2 .1M176.3 249.3h1.2M176.3 248.8h1.2M176.3 249.6h1.2M176.3 249.1h1.2M176.5 249.8v1.3M177.5 249.3l.1 .1M177.5 248.8l.1 .2M177.5 249.6l.1 .1M177.5 249.1l.1 .1M177.6 248.7h.1"/>
<path d="M177.6 249h.1M177.6 249.2h.1M177.6 249.4v.1M177.6 249.7v.1M177.6 249.8h-.1M177.6 248.7l-.1 .1M177.6 249.2l-.1 .1M177.6 249l-.1 .1M177.6 249.5l-.1 .1M177.8 249.8l.1 1.3M178.3 250v1.1M178.6 251.2v.2"/>
<path d="M180.1 251.4v.4M181.5 251.6l.1 .2M181.5 251.6h3.4M181.8 251.5h.3M181.8 251.4v.1M181.8 251.4h.4M181.8 251.5l-.3 .1M182.1 251.5h1.5M182.2 251.4l-.1 .1M182.2 251.4h1.4M182.2 250.3h-.4v1.1M182.2 250.3v1.1"/>
<path d="M182.9 250.2l.7 .1M182.9 250.2l-.7 .1M183.6 251.4v.1M183.6 250.3h1M183.6 251.4h1M183.6 250.3v1.1M184.5 250.2h.1M184.5 250.2h-2.6M184.5 250.3h.1M184.6 251.4l-1 .1M184.6 250.3v1.1M184.6 251.5l.3 .1"/>
<path d="M184.6 256.3v.1M184.9 251.6v.2h-42.4M185.1 252.8l.1 .3M185.1 255.9l-.4 .4M185.1 255.8l-.1 .4-.4 .2M185.1 253.1l-.4-1.3a1.25 1.25 0 0 1 1.2 1.3M185.1 253.1l.1 3.3h.7v-3.3M185.9 255.6h-.8l-.2 .6-.5 .2h-43.4"/>
<circle cx="99.3" cy="41.8" r=".63"/>
<circle cx="99.3" cy="45.8" r=".63"/>
<circle cx="99.3" cy="45.8" r=".76"/>
<circle cx="99.3" cy="41.8" r=".61"/>
<circle cx="99.3" cy="41.8" r=".75"/>
<circle cx="110.8" cy="48.1" r="1.69"/>
<circle cx="110.8" cy="48.1" r="1.78"/>
<circle cx="168.7" cy="48.1" r="1.77"/>
<circle cx="168.7" cy="48.1" r="1.69"/>
<circle cx="176.7" cy="56.2" r="1.69"/>
<circle cx="176.7" cy="56.2" r="1.77"/>
<circle cx="99.3" cy="71.3" r=".63"/>
<circle cx="99.3" cy="69.1" r=".63"/>
<circle cx="99.3" cy="69" r=".76"/>
<circle cx="99.3" cy="71.3" r=".61"/>
<circle cx="99.3" cy="71.3" r=".75"/>
<circle cx="110.8" cy="65" r="1.78"/>
<circle cx="110.8" cy="65" r="1.7"/>
<circle cx="149" cy="65" r="1.69"/>
<circle cx="149" cy="65" r="1.79"/>
<circle cx="159.8" cy="75.8" r="1.77"/>
<circle cx="159.8" cy="75.8" r="1.68"/>
<circle cx="159.8" cy="114.1" r="1.78"/>
<circle cx="159.9" cy="114.1" r="1.69"/>
<circle cx="176.7" cy="114.1" r="1.77"/>
<circle cx="176.7" cy="114.1" r="1.69"/>
<circle cx="153.5" cy="125.6" r=".74"/>
<circle cx="153.5" cy="125.6" r=".6"/>
<circle cx="153.5" cy="125.6" r=".63"/>
<circle cx="155.8" cy="125.6" r=".75"/>
<circle cx="155.8" cy="125.6" r=".63"/>
<circle cx="179" cy="125.6" r=".75"/>
<circle cx="179" cy="125.6" r=".63"/>
<circle cx="183" cy="125.6" r=".62"/>
<circle cx="183" cy="125.6" r=".61"/>
<circle cx="183" cy="125.6" r=".75"/>
</g>
<g fill="none" stroke="#191924" stroke-width=".7" stroke-linecap="butt">
<circle cx="100.7" cy="52.3" r=".28"/>
<circle cx="110.8" cy="64.9" r=".28"/>
<circle cx="180.3" cy="72.9" r=".27"/>
<circle cx="159.3" cy="143.6" r=".26"/>
<circle cx="162.5" cy="146.2" r=".28"/>
<circle cx="167.6" cy="150.2" r=".27"/>
<circle cx="171.7" cy="145.7" r=".27"/>
<circle cx="175.6" cy="148.3" r=".28"/>
<circle cx="82.8" cy="207.8" r=".28"/>
<circle cx="113.3" cy="208.1" r=".28"/>
<circle cx="168.6" cy="202.3" r=".28"/>
</g>
<g fill="none" stroke="#000" stroke-width=".3">
<path d="M0 0h420v297h-420zM13 5v120M20 5v287M90 5v14h-70M210 0v5M217.5 5h.1M244.7 5v98.5h170.3M244.7 11h170.3M244.7 16.9h170.3M261.7 5v98.5M305 5v98.5M358.4 5v98.5"/>
<path d="M385.4 5v98.5M244.7 22.9h170.3M244.7 28.9h170.3M244.7 34.9h170.3M244.7 40.8h170.3M244.7 46.8h170.3M244.7 52.7h170.3M244.7 58.7h170.3M8 65h12M244.7 64.7h170.3M244.7 70.6h170.3M244.7 76.6h170.3"/>
<path d="M244.7 87.1h170.3M244.7 97.5h170.3M20 125h-12v-120h407v287h-407v-145h12M13 147v145M20 148.5h.1M415 148.5h.1M8 182h12M8 207h12M8 232h12M237 237v25M247 237v55M270 237v55"/>
<path d="M285 237v55M295 237v55M373.4 226.7h9.8M415 237h-185v55M230 242h65M230 247h65M230 252h185M230 257h65M365 252v40M365 257h50M370 257v15M375 257v15"/>
<path d="M380 252v20M397 252v20M8 267h12M230 267h65M230 272h65M230 277h185M230 262h65M365 272h50M385 272v5M210 292v5M217.5 292h.1M230 282h65"/>
<path d="M230 287h65"/>
</g>
<text font-size="10" x="307.9" y="246.8">131.20.CD.001.000СБ</text>
<g font-size="7.1">
<text x="88.6" y="10.3" transform="rotate(-180 88.6 10.3)">131.20.CD.001.000СБ</text>
<text x="322.3" y="259.7">Угол</text>
<text x="296.4" y="266.2">горизонтальный CD</text>
</g>
<g font-size="5">
<text x="248.3" y="9.6">Поз.</text>
<text x="268.4" y="9.6">Обозначение</text>
<text x="315.1" y="9.6">Наименование</text>
<text x="363.8" y="9.6">Кол-во.</text>
<text x="393.5" y="9.6">масса</text>
<text x="251.9" y="15.6">1</text>
<text x="262.5" y="15.6">131.20.CD.001.005</text>
<text x="321.1" y="15.6">Боковина</text>
<text x="370.6" y="15.6">1</text>
<text x="395.5" y="15.6">1.09</text>
<text x="251.9" y="21.5">2</text>
<text x="262.5" y="21.5">131.20.CD.001.006</text>
<text x="321.1" y="21.5">Боковина</text>
<text x="370.6" y="21.5">1</text>
<text x="395.5" y="21.5">1.22</text>
<text x="251.9" y="27.5">3</text>
<text x="262.5" y="27.5">131.20.CD.001.007</text>
<text x="322.7" y="27.5">Крышка</text>
<text x="370.6" y="27.5">1</text>
<text x="395.5" y="27.5">1.14</text>
<text x="251.9" y="33.5">4</text>
<text x="262.5" y="33.5">131.20.CD.001.008</text>
<text x="322.7" y="33.5">Крышка</text>
<text x="370.6" y="33.5">1</text>
<text x="395.5" y="33.5">1.14</text>
<text x="251.9" y="39.4">5</text>
<text x="262.5" y="39.4">131.20.CD.001.003</text>
<text x="325.5" y="39.4">Шина</text>
<text x="370.6" y="39.4">1</text>
<text x="395.5" y="39.4">3.29</text>
<text x="251.9" y="45.4">6</text>
<text x="262.5" y="45.4">131.20.CD.001.004</text>
<text x="325.5" y="45.4">Шина</text>
<text x="370.6" y="45.4">1</text>
<text x="395.5" y="45.4">3.27</text>
<text x="251.9" y="51.4">7</text>
<text x="262.5" y="51.4">131.20.CD.001.001</text>
<text x="324.8" y="51.4">Шина</text>
<text x="370.6" y="51.4">1</text>
<text x="395.5" y="51.4">3.37</text>
<text x="251.9" y="57.3">8</text>
<text x="262.5" y="57.3">131.20.CD.001.002</text>
<text x="325.5" y="57.3">Шина</text>
<text x="370.6" y="57.3">1</text>
<text x="395.5" y="57.3">3.33</text>
<text x="251.9" y="63.3">9</text>
<text x="262.5" y="63.3">131.20.CD.001.009</text>
<text x="324.8" y="63.3">Шина</text>
<text x="370.6" y="63.3">1</text>
<text x="395.5" y="63.3">3.43</text>
<text x="250.5" y="69.3">10</text>
<text x="271.3" y="69.3">03.045.013</text>
<text x="321.9" y="69.3">Вставка</text>
<text x="370.6" y="69.3">4</text>
<text x="395.5" y="69.3">0.09</text>
<text x="250.5" y="75.2">11</text>
<text x="267.9" y="75.2">03.160.019-08</text>
<text x="323.8" y="75.2">Ухо PE</text>
<text x="370.6" y="75.2">4</text>
<text x="395.5" y="75.2">0.14</text>
<text x="250.5" y="83.4">12</text>
<text x="370.6" y="83.4">8</text>
<text x="250.5" y="93.9">13</text>
<text x="369.3" y="93.9">24</text>
<text x="250.5" y="102.2">14</text>
<text x="306.2" y="102.2">Гайка DIN 6923-M6-8.8</text>
<text x="369.3" y="102.2">16</text>
<text x="395.5" y="102.2">0.00</text>
<text x="230" y="219.7">1.*Размер для справок.</text>
<text x="373.4" y="224.3">IT14</text>
<text x="230" y="228.3">2. Неуказанные пред. откл. размеров по ГОСТ 30893.1 Н14, h14,</text>
<text x="377.1" y="231.1">2</text>
<text x="230" y="235.7">3. Изоляция шин согласно тех. инструкции.</text>
<text x="382.6" y="265.7">22.26</text>
<text x="402.8" y="265.7">1:4</text>
</g>
<g font-size="4.8">
<text x="117.8" y="30.5">600</text>
<text x="73.2" y="38.1">11</text>
<text x="57.1" y="58.1" transform="rotate(-90 57.1 58.1)">140</text>
<text x="64.5" y="62.1" transform="rotate(-90 64.5 62.1)">86,50</text>
<text x="81.5" y="79.5">93</text>
<text x="193.2" y="99.4" transform="rotate(-90 193.2 99.4)">600</text>
<text x="184.1" y="148.9" transform="rotate(-90 184.1 148.9)">11</text>
<text x="157.9" y="159">6</text>
<text x="170.7" y="165.4">10,50</text>
<text x="67.8" y="228.1" transform="rotate(-90 67.8 228.1)">239</text>
</g>
<g font-size="4.8" fill="#191924">
<text x="105.2" y="36.3">10</text>
<text x="189" y="60.7">4</text>
<text x="121.7" y="80.5">13</text>
<text x="190" y="126.5">7</text>
<text x="149.1" y="137.8">6</text>
<text x="190" y="135.2">9</text>
<text x="147.5" y="152.9">5</text>
<text x="174.8" y="160">8</text>
<text x="68.8" y="188.2">11</text>
<text x="103.1" y="188.2">2</text>
<text x="176.8" y="189.9">14</text>
<text x="184.6" y="210.3">13</text>
</g>
<g font-size="3.6">
<text x="104" y="3.9">2</text>
<text x="314" y="3.9">1</text>
<text x="11.4" y="46.3" transform="rotate(-90 11.4 46.3)">Перв. примен.</text>
<text x="11.3" y="103.2" transform="rotate(-90 11.3 103.2)">Справ. №</text>
<text x="416.4" y="149.9">A</text>
<text x="11.4" y="175.1" transform="rotate(-90 11.4 175.1)">Подп. и дата</text>
<text x="11.3" y="205" transform="rotate(-90 11.3 205)">Инв. № дубл.</text>
<text x="11.4" y="230" transform="rotate(-90 11.4 230)">Взам. инв. №</text>
<text x="368.5" y="255.4">Лит.</text>
<text x="383.5" y="255.4">Масса</text>
<text x="398.1" y="255.4">Масштаб</text>
<text x="11.4" y="260.1" transform="rotate(-90 11.4 260.1)">Подп. и дата</text>
<text x="229.8" y="260.4">Изм.</text>
<text x="237.6" y="260.4">Лист</text>
<text x="251" y="260.4">№ докум.</text>
<text x="273" y="260.4">Подп.</text>
<text x="285.5" y="260.4">Дата</text>
<text x="231" y="265.4">Разраб.</text>
<text x="247" y="265.5">Новиков</text>
<text x="231" y="275.4">Т. контр.</text>
<text x="231" y="270.4">Пров.</text>
<text x="365.5" y="275.4">Лист 1</text>
<text x="385.5" y="275.4">Листов 1</text>
<text x="231" y="285.4">Н. контр.</text>
<text x="11.3" y="290" transform="rotate(-90 11.3 290)">Инв. № подл.</text>
<text x="231" y="290.4">Утв.</text>
<text x="104" y="295.9">2</text>
<text x="314" y="295.9">1</text>
<text x="321.5" y="295.3">Копировал</text>
<text x="380.7" y="295.3">Формат А3</text>
</g>
</svg>
